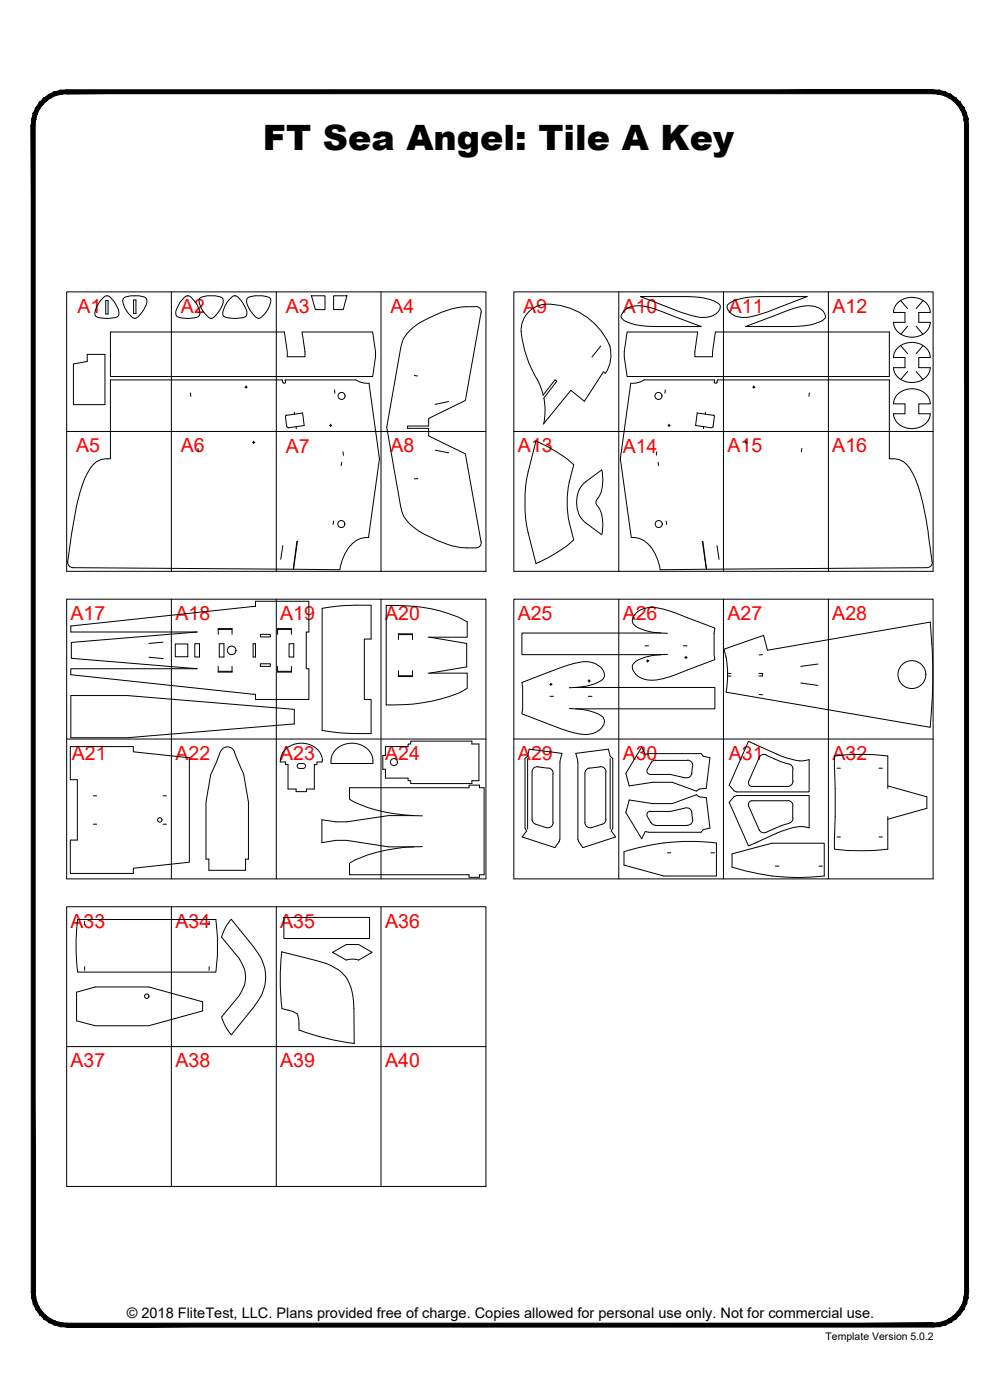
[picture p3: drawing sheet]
<svg xmlns="http://www.w3.org/2000/svg" width="190mm" height="267mm" viewBox="0 0 190 267" stroke-linecap="round" stroke-linejoin="round" font-family="sans-serif">
<!-- layer: 22 TILED -->
<g fill="#000" stroke="#000" stroke-width=".19">
<path d="M11.5 17.2l1.2-.1v.8zM11.5 17.2l.2 .7h1zM10.4 17.5l1.1-.3 .2 .7zM10.4 17.5l.2 .7 1.1-.3zM9.3 18l1.1-.5 .2 .7zM9.3 18l.4 .6 .9-.4zM8.3 18.7l1-.7 .4 .6zM8.3 18.7l.5 .5 .9-.6zM8.3 18.7l.5 .5-1.3 .3zM7.5 19.5l.6 .5 .7-.8zM7.5 19.5l.6 .5-1.3 .5zM6.8 20.5l.7 .3 .6-.8zM6.8 20.5l.7 .3-1.1 .7zM6.4 21.5l.6 .3 .5-1zM6.4 21.5l.6 .3-.9 .9zM6.1 22.7l.7 .1 .2-1zM6.1 22.7l.7 .1-.8 1.1zM6.8 22.8l-.8 1.1h.7z"/>
<path d="M12.7 17.9h165.1v-.8zM12.7 17.1h165.1l-165.1 .8z"/>
<path d="M6 23.9l.7 222.2v-222.2zM6 23.9l.7 222.2h-.7z"/>
<path d="M184.4 22.7l.1 1.2h-.7zM183.7 22.8l.1 1.1 .6-1.2zM184.1 21.5l.3 1.2-.7 .1zM183.4 21.8l.3 1 .4-1.3zM183.6 20.5l.5 1-.7 .3zM183 20.8l.4 1 .2-1.3zM182.9 19.5l.7 1-.6 .3zM182.4 20l.6 .8-.1-1.3zM182.1 18.7l.8 .8-.5 .5zM182.1 18.7l-.5 .5 .8 .8zM181.1 18l1 .7-.5 .5zM181.1 18l-.3 .6 .8 .6zM180.1 17.5l1 .5-.3 .6zM180.1 17.5l-.3 .7 1 .4zM178.9 17.2l1.2 .3-.3 .7zM178.9 17.2l-.1 .7 1 .3zM177.8 17.1l1.1 .1-.1 .7zM177.8 17.1v.8h1z"/>
<path d="M6 246.1h.7l-.6 1.2zM6.7 246.1l-.6 1.2 .7-.2zM6.1 247.3l.7-.2-.4 1.3zM6.8 247.1l-.4 1.3 .6-.3zM6.4 248.4l.6-.3-.2 1.3zM7 248.1l-.2 1.3 .7-.3zM6.8 249.4l.7-.3v1.3zM7.5 249.1v1.3l.6-.5zM7.5 250.4l.6-.5 .2 1.3zM8.1 249.9l.2 1.3 .5-.5zM8.8 250.7l.5 1.2-1-.7zM8.8 250.7l.5 1.2 .4-.6zM9.7 251.3l.7 1.1-1.1-.5zM9.7 251.3l.7 1.1 .2-.7zM10.6 251.7l.9 1-1.1-.3zM10.6 251.7l.9 1 .2-.7zM11.7 252l1 .8-1.2-.1zM11.7 252l1 .8v-.7z"/>
<path d="M12.7 252.1v.7l165.1-.7zM12.7 252.8l165.1-.7v.7z"/>
<path d="M177.8 252.1l1.1 .6-1.1 .1zM177.8 252.1l1.1 .6-.1-.7zM178.8 252l1.3 .4-1.2 .3zM178.8 252l1.3 .4-.3-.7zM179.8 251.7l1.3 .2-1 .5zM179.8 251.7l1.3 .2-.3-.6zM180.8 251.3l1.3-.1-1 .7zM180.8 251.3l1.3-.1-.5-.5zM181.6 250.7l1.3-.3-.8 .8zM181.6 250.7l1.3-.3-.5-.5zM182.4 249.9l1.2-.5-.7 1zM183 249.1l-.6 .8 1.2-.5zM183 249.1l1.1-.7-.5 1zM183.4 248.1l-.4 1 1.1-.7zM183.4 248.1l1-.8-.3 1.1zM183.7 247.1l-.3 1 1-.8zM184.5 246.1l-.1 1.2-.7-.2zM183.8 246.1l-.1 1 .8-1z"/>
<path d="M183.8 23.9v222.2h.7zM183.8 23.9h.7v222.2z"/>
</g>
<g fill="none" stroke="#000" stroke-width=".19">
<path d="M12.7 55.6h79.9v53.2h-79.9zM19.3 57.1l.5-.5a.84 .84 0 0 1 1.2 0 4.8 4.8 0 0 1 1.6 3.4 1.43 1.43 0 0 1-1.5 .6l-.7 .1a3.7 3.7 0 0 1-2.1-.4 1.17 1.17 0 0 1-.1-1.3l.3-.7zM20.1 57.2h.5v2.6h-.5zM23.6 56.7a5.7 5.7 0 0 1 4.2 0 1.61 1.61 0 0 1-.3 2l-.4 .7a2.47 2.47 0 0 1-1.4 1.3 4.5 4.5 0 0 1-2.3-3.5zM25.5 57.1h.4v2.6h-.4zM32.6 55.6v53.2M35.2 56.6a.84 .84 0 0 1 1.2 0 5.2 5.2 0 0 1 1.7 3.1 .85 .85 0 0 1-.8 .8 6.1 6.1 0 0 1-3.6-.2 1.65 1.65 0 0 1 .2-2l.4-.7zM38.2 56.7a5.7 5.7 0 0 1 4.1 0 1.61 1.61 0 0 1-.2 2l-.4 .7a2.47 2.47 0 0 1-1.5 1.3 4.2 4.2 0 0 1-2.2-3.8zM44.2 56.6a.84 .84 0 0 1 1.1 0 5.4 5.4 0 0 1 1.7 3.1 .76 .76 0 0 1-.8 .8 6.4 6.4 0 0 1-3.6-.2 1.17 1.17 0 0 1 0-1.3 5.2 5.2 0 0 1 1.6-2.4zM47.2 56.7a5.8 5.8 0 0 1 4.2 0 2.42 2.42 0 0 1-.6 2.7 2.69 2.69 0 0 1-1.5 1.3 4.6 4.6 0 0 1-2.3-3.5zM52.6 55.6v53.2M59.3 56.3h2.6v2.7h-1.8z"/>
<path d="M63.6 56.3h2.5l-.7 2.7h-1.8zM72.6 55.6v53.2M90.6 58.4a18.9 18.9 0 0 0-11.7 3.9 5.8 5.8 0 0 0-2.5 3.9l-2.7 15.2 2.7 15.2a5.6 5.6 0 0 0 2.5 3.9 22.1 22.1 0 0 0 9.1 3.8l2.6 .1M90.7 58.4a1.02 1.02 0 0 1 1 1.2M91.6 59.6l-2.9 16.7-7 3.4v1.5h-4.1v.4h4.1v1.4l7 3.5 2.9 16.7M97.9 55.6h79.9v53.2h-79.9zM103.6 58a5 5 0 0 0-4.2 6.1 23.1 23.1 0 0 0 3.2 8.8l.9 2.4M103.9 57.9a13.1 13.1 0 0 1 12.1 7.7M103.9 58h-.3M117.9 55.6v53.2M118.8 59.3a4.2 4.2 0 0 1 3.9-1 27.1 27.1 0 0 1 5.4 1.9l5.5 2h-9.1a9.8 9.8 0 0 1-5.9-1.4l-.3-.6zM122 56.5h9a10.9 10.9 0 0 1 5.9 1.4l.2 .1a1.47 1.47 0 0 1-1.1 2l-1.5 .5a11.8 11.8 0 0 1-5-1.1z"/>
<path d="M137.8 55.6v53.2M138.7 58a6.5 6.5 0 0 1 3.7-1.4l2.3-.1h9l-8.6 3.3a7.4 7.4 0 0 1-4.9 .5 2.27 2.27 0 0 1-1.7-2zM157.8 55.6v53.2M170.2 59.5a3.5 3.5 0 0 1 4.9-2.6 2.91 2.91 0 0 1 2.1 2.6M170.2 59.5h2.2v1.9h-2.2a3.5 3.5 0 0 0 4.9 2.6 2.91 2.91 0 0 0 2.1-2.6h-2.2v-1.9h2.2M171.6 57.3l1.3 1.5M175.8 57.3l-1.3 1.5M14 69.3l2.6-.4v-1.4h3.4v9.6h-6zM21 63.2h33.2l.5 3.8v1h3.4v-1l-.6-3.8h13.5l.5 3.8v1l-.5 3.7h-50zM36.3 74.9l.1 .6M46.6 73.8h.5M46.9 73.5v.5"/>
<path d="M53.9 72.8l-.1-.4h-32.8v15a3.7 3.7 0 0 0-3.6 1.5M54.4 79.4l.2 1.9M54.4 72.7l-.2 .3-.3-.2M54.6 79.1l3-.4 .3 2.4-3 .4M54.6 79.1l-.2 .3M56.1 78.5v.4M63.7 74.3l.1 .6M67.8 72.4h-13.5l.1 .3M67.8 72.3l1.4 .6 1.1 .1 2 14.4-2.1 15M78.9 71.5l.7 .1M85.5 76.5l-2.6 .5M103.4 75.3l2.3-2.9 .4 .2-2.5 3.2"/>
<path d="M103.6 75.8l.2 2.9-.2 2.1M114.5 65.9l-1.7 2.1M115.3 71.1l-.4-.3-3.6 5.6-2.6-2-5.2 6.4M116 65.6a6.4 6.4 0 0 1-.6 5.5M119.5 63.2h13.4l-.5 3.8v1h3.3v-1l.6-3.8h33.1v8.5h-49.9l-.6-3.7v-1zM120.2 73l-2 14.4 2.1 15a3.9 3.9 0 0 1 3.4 1.5M122.7 72.4h13.4l.1 .6h.3l.1-.2M122.7 72.3l-1.4 .6-1.1 .1M126.8 74.3l-.1 .6M134.4 78.5l-.1 .4M135.9 79.1l-3.1-.4-.3 2.4 3 .4M135.9 79.1l.2 .3"/>
<path d="M136.1 79.4l-.3 1.9M136.6 72.8l.1-.4h32.7v15h.6M142 62.2l5.4-2a22.7 22.7 0 0 1 6-1.9l.6-.1a3.1 3.1 0 0 1 3.3 2l-.2 .5a6.5 6.5 0 0 1-3.8 1.4l-2.2 .1zM143.4 73.8h.4M143.6 73.5v.5M154.2 74.9l-.1 .6M170.2 70a3.5 3.5 0 0 0 4.9 2.6 2.91 2.91 0 0 0 2.1-2.6M170.2 70h2.2v-1.9h-2.2a3.5 3.5 0 0 1 4.9-2.6 2.91 2.91 0 0 1 2.1 2.6h-2.2v1.9h2.2M170.8 75.3a3.8 3.8 0 0 1 6.3 1l.1 .6h-2.2v1.9h2.2a3.5 3.5 0 0 1-4.8 2.6 2.91 2.91 0 0 1-2.2-2.6h2.2v-1.9h-2.2l.1-.6zM171.6 65.9l1.3 1.5M172.9 70.8l-1.3 1.5M172.9 62.2l-1.3 1.5"/>
<path d="M174.5 70.8l1.3 1.5M174.5 62.2l1.3 1.5M175.8 65.9l-1.3 1.5M12.7 82.2h79.9M14.5 96.6l-.9 5-.7 5.4M15.5 92.8l-.9 3.8M17.4 88.9l-1.2 2.2-.6 1.7M37.7 85.4l.1 .7M48.1 84.3h.5M48.3 84v.5M54.6 81.2l.3 .2M56.4 81.3l.1 .4"/>
<path d="M62.8 81.1h.4M63 80.8v.5M63.6 99.3l-.1 .6M65.1 88.1l-.1 .6M65.3 86.1l.1 .6M79.6 91.2h-.7M82.9 85.8l2.6 .5M97.9 82.2h79.9M102.1 84a25.4 25.4 0 0 1 7.2 4.5 22.8 22.8 0 0 0-1.2 8.2 23.4 23.4 0 0 0 1.2 6.1 25.4 25.4 0 0 1-7.2 4.5 37.7 37.7 0 0 1-2.1-10.2 26.9 26.9 0 0 1 .6-7.2zM114.6 89.5l-3 2.3a5.3 5.3 0 0 0 0 7.8l3 2.2M114.6 89.5l.2 .7M114.8 90.2a6.1 6.1 0 0 1-1.2 5.2v.5a6.1 6.1 0 0 1 1.2 5.2"/>
<path d="M125.1 86.1l-.1 .6M125.4 88.1l.1 .6M126.9 99.3l.1 .6M127.3 81.1h.4M127.5 80.8v.5M134 81.3v.4M135.9 81.2l-.3 .2M141.9 84.3h.5M142.1 84v.5M152.8 85.4l-.1 .7M170.1 87.4a3.4 3.4 0 0 1 3 1.5M173.1 88.9l.9 1.6 1 2.3"/>
<path d="M175 92.8l1 3.8M175.9 96.6l1 5M12.7 114.1h79.9v53.3h-79.9zM12.9 107a1.02 1.02 0 0 0 1 1.1l42 .3 .7-5.3h.1l-.8 5.3 8.8 .1M13.5 119.3l35.2-3.8v-1h10.1v5.9h-.5v7h.5v5.8h-10.1v-.9l-35.2-3.8v-1.1h24.1l-24-2v-3l24-2h-24.1zM32.6 114.1v53.3M41.6 119.9h2.6M52.6 114.1v53.3M52.9 119.9h2.6M53.9 103.9l-.4 2.7M61.4 115.9a41.4 41.4 0 0 1 9.3-.6v6.4h-1.3v11.5h1.3v6.5a45.9 45.9 0 0 1-9.3-.6zM66.7 103.9l-.8 1.2-.6 1.3-.6 2.1"/>
<path d="M70.2 102.4a3.9 3.9 0 0 0-3.4 1.5M72.6 114.1v53.3M91.7 103.2a1.02 1.02 0 0 1-1 1.2M97.9 114.1h79.9v53.3h-79.9zM114.8 101.1l-.2 .7M117.9 114.1v53.3M123.8 103.9l.8 1.2 .6 1.3 .6 2.1M136.6 103.9l.4 2.7M137.8 114.1v53.3M157.8 114.1v53.3M176.6 108.1l-42 .3-.7-5.3h-.1l.7 5.3-8.8 .1M176.8 101.6l.8 5.4"/>
<path d="M177.6 107a1.02 1.02 0 0 1-1 1.1M13.5 132.5h10.7l31.9 2.6v2.8l-31.9 2.6h-10.7zM28.4 125.2l2.7 .3M31.1 122.3l-2.7 .3M33.4 122.7h2.4v2.4h-2.4zM37.1 122.6h.9v2.6h-.9zM41.6 120.8v-1h2.6v1M41.6 126.9v1.1h2.6v-1.1M41.6 127.9h2.6M41.8 122.6h.9v2.6h-.9zM48.2 122.6h.5v2.6h-.5zM49.6 126.4h1.9v.5h-1.9z"/>
<path d="M49.6 120.8h1.9v.5h-1.9zM52.9 120.8v-1h2.6v1M52.9 126.9v1.1h2.6v-1.1M52.9 127.9h2.6M55.1 122.6h.9v2.6h-.9zM75.9 127.8v1.1h2.7v-1.1M75.9 120.9h2.7M75.9 121.8v-1.1h2.7v1.1M75.9 128.7h2.7M81.6 121.4h7.4v-2.9a27.2 27.2 0 0 0-13.9-3.2h-1.5v19a33.3 33.3 0 0 0 14.4-2.6l1-.6v-2.9h-7.4M81.9 121.4l7 1.2v4.4l-7 1.2M104.7 130.4h.5"/>
<path d="M104.8 132.7h.6M104.9 130.2v.4M108.4 131a10 10 0 0 0 6.5-1.7 1.87 1.87 0 0 0-.9-2.5 5 5 0 0 0-4.7-.4 82.4 82.4 0 0 0-9.9 3.6l.2 1v4l-.2 1a82.4 82.4 0 0 0 9.9 3.6 5.2 5.2 0 0 0 5.2-.8 1.51 1.51 0 0 0 0-2.5 11.4 11.4 0 0 0-6.1-1.3M109.7 131h26.5v4h-26.5M112 129.7h.5M112.1 132.7h.7M112.2 129.5v.5M122.9 123h.6M123.1 125.9h.5M123.4 125.7v.5M125.9 120.6h-26.5v4.1h26.5M127.2 120.6a11.7 11.7 0 0 1-6.1-1.3 1.28 1.28 0 0 1-.3-2 4.3 4.3 0 0 1 4.3-1.5 24.5 24.5 0 0 1 5.8 1.9l5.3 2-.2 .9v4.1l.2 1-5.3 1.9a16.4 16.4 0 0 1-7 2 3.3 3.3 0 0 1-3.4-2.5 1.7 1.7 0 0 1 1.2-1.4l2.6-.8 2.9-.2"/>
<path d="M130.2 123h.7M130.4 125.3h.5M130.7 125v.5M138.3 125.2l-.4-1.5 7.6-2.7 .7 2.9 31-5.4 .5 8.4-.2 7.4M138.3 131.9l38.9 6.7 .3-4.2M138.3 125.2a19.4 19.4 0 0 1 0 6.6M138.6 128.8h.7M138.6 128.3h.7M144.6 128.3h.7v.5h-.7M144.6 132.3l.7 .1M145.3 124.7l-.7 .1M152.6 130.1l3.2 .5"/>
<path d="M155.8 126.5l-3.2 .4M12.7 140.8h79.9M13.4 142.2h12v1l10.7 1.2v19.9l-10.7 1.1v1h-12v-6.4h1.3v-11.5h-1.3zM17.8 151.6h.6M17.8 157h.6M31.1 151.6h.6M31.1 157h.6M42 143.2l-1.9 4.4-.9 5.2v10.9h.6v2.1h7v-2.1h.5v-10.9l-.9-5.2M42 143.2a1.41 1.41 0 0 1 1.3-.9 1.41 1.41 0 0 1 1.4 .9M44.6 143.2l1.9 4.3M53.4 145v.2h1v.4h.5v4.7h1.5v.5h2v-.5h1.5v-4.7h.5v-.4h1v-.2M53.4 144.9a4 4 0 0 1 5.6-3.1 3.4 3.4 0 0 1 2.4 3.1"/>
<path d="M56.7 145.7l.1-.2a1.16 1.16 0 0 1 1.3 .2 .47 .47 0 0 1-.4 .7h-.6a.47 .47 0 0 1-.4-.7zM63.1 145v.5h7.9v-.5M63.1 144.9a4 4 0 0 1 5.5-3.1 3.4 3.4 0 0 1 2.4 3.1M73.4 142.2h4.3v-.5h.5v-.5h11.7v.5h1.3v7h-1.3v.6h-11.7v-.6h-.5v-.5h-4.3v-1.7h-.5v-2.6h.5zM78.8 155.4h-4.8l-8 1.2h-2l-2.7-.4v4.3l2.7-.4h2l8 1.2h4.8M80.5 155.4a30.6 30.6 0 0 1-13.4-2.8l-.5-.4v-2.1h22.7v-.5h2v.5h.9v16.5h-.9v.5h-2v-.5h-22.7v-2.1a27.8 27.8 0 0 1 13.9-3.2M97.9 140.8h79.9M100.5 144.5v13.4M100.8 142.7l6.3 .8-.4 1.8v14.6l-.2 .4-.8 1.2-6.2-2.1 .8-1.1-.3-.5v-13.3l.5-.4zM101.4 156a1.02 1.02 0 0 0 .7 1l1.9 .7M102.4 146.1l2 .2M102.5 146.1a1.02 1.02 0 0 0-1.1 1v9"/>
<path d="M104.5 146.3a1.02 1.02 0 0 1 .9 1M105.3 147.3v9.4M105.4 156.7a1.02 1.02 0 0 1-1.4 1M109.7 143.5l6.2-.8 .3 1.4 .5 .4v13.3l-.3 .5 .9 1.1-6.3 2.1-.8-1.2-.1-.4v-14.6zM111.4 156.7a1.02 1.02 0 0 0 1.4 1M111.4 147.3v9.4M112.3 146.3a1.02 1.02 0 0 0-.9 1M114.3 146.1l-2 .2M114.3 146.1a1.02 1.02 0 0 1 1.1 1M114.7 157l-2 .7M115.4 147.1v9M115.4 156a1.02 1.02 0 0 1-.7 1"/>
<path d="M116.2 144.5v13.4M119.9 152.4l4.5 .7h3.6l4.7-1.7 .5 .4 1.3 .1 .7 5.9-1.2 .3-.4 .4h-10l-.7-.1-.7 1.4-3-5zM122.2 142.3l.7 1.4 .7-.1h10l.4 .5 1.2 .3-.7 5.8-1.3 .1-.5 .4-4.7-1.7h-3.6l-4.5 .7-.7-2.4zM123.3 155.6l.7 1.2M123.9 147.5h3.8l2.8 .7M123.9 154.5a.67 .67 0 0 0-.6 1M124 156.7l.4 .4 .5 .1M124 145.4l-.7 1.1a.67 .67 0 0 0 .6 1M124.9 144.9h6M124.9 157.3h6M124.9 144.8l-.5 .1-.4 .4M130.5 153.9l-2.8 .7h-3.8"/>
<path d="M130.6 153.9a1.02 1.02 0 0 1 1.2 .9M130.9 144.8a1.02 1.02 0 0 1 1.1 1.1M131.8 154.8l.1 1.3M131.8 147.3a1.02 1.02 0 0 1-1.2 .9M131.9 146l-.1 1.3M132 156.1a1.02 1.02 0 0 1-1.1 1.1M139.9 151.8l.4-.2h13.8v6.1a6 6 0 0 0-4.2 .3l-2 .7-5.3 2.4-3.7-8.3zM142.6 141.2l1.6 .8a27.8 27.8 0 0 0 6.9 2.7 4.8 4.8 0 0 0 3 0v6.2h-13.8l-.4-.2-1-1.1zM142.6 153.5l2 4.6M142.6 148.9l.1 .6 .6 .3M143.2 149.8h6.8M143.2 152.5h6.8"/>
<path d="M143.3 152.5l-.6 .3-.1 .7M144.6 144.4l-2 4.5M146 143.8h-.8l-.6 .5M146 143.9l2.8 1.2 1.5 .4M150 152.5a1.02 1.02 0 0 1 1.1 1M150.3 156.9l-1.5 .4-3.1 1.3-.8-.1-.3-.5M150.3 145.5a1.02 1.02 0 0 1 .8 1M151 146.5v2.3M151 153.5v2.4M151.1 148.8a1.02 1.02 0 0 1-1.1 1M151.1 155.8a1.02 1.02 0 0 1-.8 1M159.5 146.3h.6"/>
<path d="M159.5 159.4h.6M167.4 146.3h.7M167.4 159.4h.7M169.1 150.2v-6.2a43.6 43.6 0 0 0-10.1 0 240.9 240.9 0 0 1 0 17.8 43.6 43.6 0 0 0 10.1 0v-6.2M169.1 149.7l7.5 2.1v2.2l-7.5 2.1M12.7 172.7h79.9v53.3h-79.9zM14.8 175.2h26.3l.3 3.3v3.4l-.3 3.3-26.3-.1a42 42 0 0 1 0-9.9zM16.1 175.5v.7M32.6 172.7v53.3M39.8 175.5v.7M42.2 178.5l3.3 4.1a5.8 5.8 0 0 1 0 7.1l-3.3 4M42.2 178.5l.7-1.8 1.2-1.6 4.2 5.2a8.9 8.9 0 0 1 2.3 6.7l-.1 .8a9.9 9.9 0 0 1-2.2 4.1l-4.2 5.2"/>
<path d="M52.6 172.7v53.3M54.1 174.8h16.3v4h-16.3zM72.6 172.7v53.3M127.2 162.5h.6M135.4 162.5h.7M136.5 160.6a41.1 41.1 0 0 0-17.6 1.7v2.5l7.6 2.1h10v-6.3M139.5 162.7l7.5-2.1h10v6.3a42 42 0 0 1-17.5-1.7zM147.7 165h.7M156 165h.7M12.7 199.4h79.9M14.6 189l3.6-1h10.1l10.3 2.8v1.8l-10.3 2.8h-10.1l-3.6-.9zM16.1 184.1v.7"/>
<path d="M39.8 184.1v.7M42.2 193.7l.7 1.8 1.2 1.6M53.6 181.3l6.5 1.7a10.3 10.3 0 0 1 5.7 3 10.1 10.1 0 0 1 1.6 6.1l.1 6.7M53.7 181.3a46.8 46.8 0 0 0 0 10.8M53.7 192.1a5.8 5.8 0 0 1 2.9 1l.1 .2a8 8 0 0 1 .3 3M57 196.2a46.8 46.8 0 0 0 10.5 2.6M66 182.9l-2.6-1.5 2.6-1.5h2.3l2.6 1.5-2.6 1.5M66 182.9l1.4-.2 .9 .2"/>
<circle cx="46.9" cy="73.7" r=".07"/>
<circle cx="65.1" cy="75.4" r=".67"/>
<circle cx="125.4" cy="75.4" r=".67"/>
<circle cx="143.6" cy="73.7" r=".07"/>
<circle cx="48.3" cy="84.3" r=".07"/>
<circle cx="63" cy="81" r=".07"/>
<circle cx="65" cy="99.8" r=".67"/>
<circle cx="125.5" cy="99.8" r=".67"/>
<circle cx="127.5" cy="81" r=".07"/>
<circle cx="142.2" cy="84.3" r=".07"/>
<circle cx="44.1" cy="123.9" r=".82"/>
<circle cx="105" cy="130.3" r=".07"/>
<circle cx="112.2" cy="129.7" r=".07"/>
<circle cx="123.4" cy="125.9" r=".07"/>
<circle cx="130.7" cy="125.2" r=".07"/>
<circle cx="173.7" cy="128.5" r="2.65"/>
<circle cx="30.4" cy="156.2" r=".42"/>
<circle cx="75" cy="145.2" r=".67"/>
<circle cx="28" cy="189.8" r=".42"/>
</g>
<text font-size="6.7" x="50.1" y="28.7">FT Sea Angel: Tile A Key</text>
<g font-size="3.7" fill="#f00">
<text x="14.7" y="59.6">A1</text>
<text x="34.5" y="59.6">A2</text>
<text x="54.4" y="59.6">A3</text>
<text x="74.4" y="59.6">A4</text>
<text x="99.7" y="59.6">A9</text>
<text x="118.6" y="59.6">A10</text>
<text x="138.9" y="59.6">A11</text>
<text x="158.6" y="59.6">A12</text>
<text x="14.5" y="86.2">A5</text>
<text x="34.4" y="86.2">A6</text>
<text x="54.4" y="86.2">A7</text>
<text x="74.4" y="86.2">A8</text>
<text x="98.7" y="86.2">A13</text>
<text x="118.6" y="86.2">A14</text>
<text x="138.6" y="86.2">A15</text>
<text x="158.6" y="86.2">A16</text>
<text x="13.4" y="118.2">A17</text>
<text x="33.4" y="118.2">A18</text>
<text x="53.4" y="118.2">A19</text>
<text x="73.4" y="118.2">A20</text>
<text x="98.6" y="118.2">A25</text>
<text x="118.6" y="118.2">A26</text>
<text x="138.6" y="118.2">A27</text>
<text x="158.6" y="118.2">A28</text>
<text x="13.7" y="144.8">A21</text>
<text x="33.4" y="144.8">A22</text>
<text x="53.4" y="144.8">A23</text>
<text x="73.4" y="144.8">A24</text>
<text x="98.7" y="144.8">A29</text>
<text x="118.6" y="144.8">A30</text>
<text x="138.9" y="144.8">A31</text>
<text x="158.6" y="144.8">A32</text>
<text x="13.4" y="176.7">A33</text>
<text x="33.4" y="176.7">A34</text>
<text x="53.4" y="176.7">A35</text>
<text x="73.4" y="176.7">A36</text>
<text x="13.4" y="203.3">A37</text>
<text x="33.4" y="203.3">A38</text>
<text x="53.4" y="203.3">A39</text>
<text x="73.4" y="203.3">A40</text>
</g>
<text font-size="2.8" x="24.2" y="251.1">© 2018 FliteTest, LLC. Plans provided free of charge. Copies allowed for personal use only. Not for commercial use.</text>
<text font-size="2" x="157.3" y="255.3">Template Version 5.0.2</text>
</svg>
